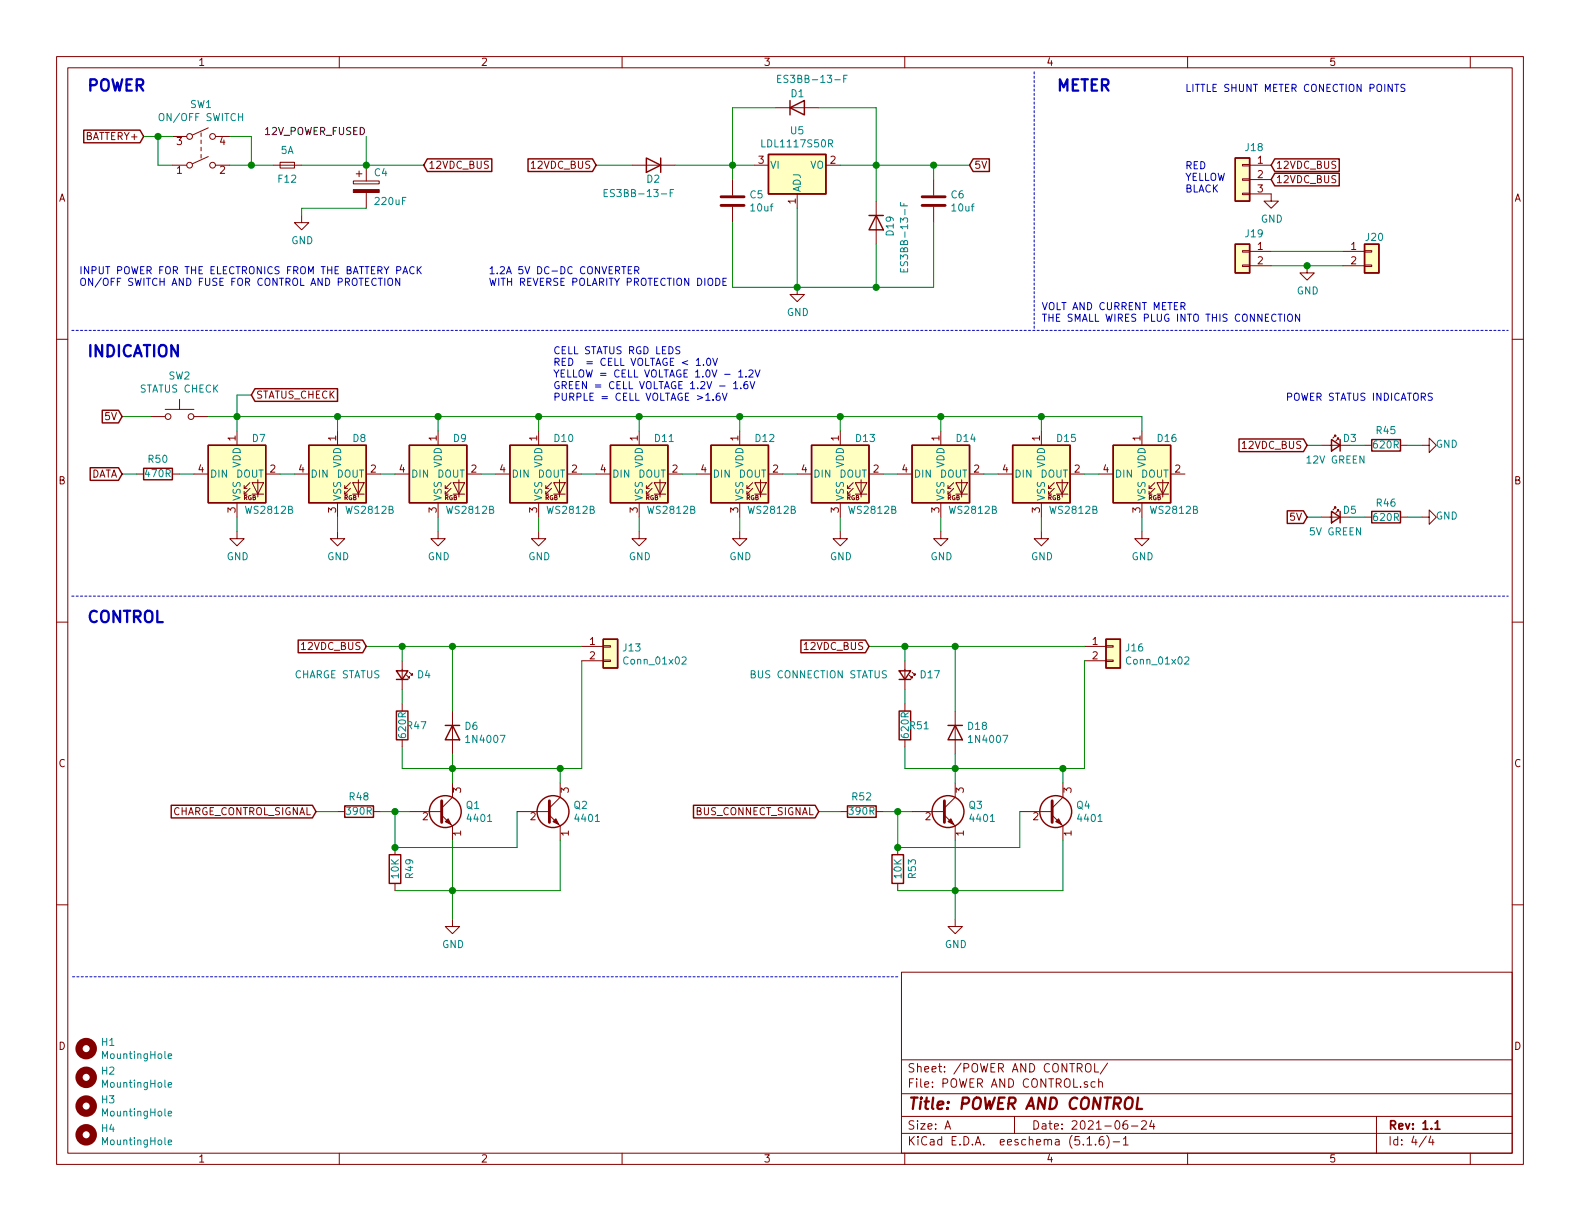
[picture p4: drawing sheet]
<svg xmlns="http://www.w3.org/2000/svg" width="279mm" height="216mm" viewBox="0 0 279 216" stroke-linecap="round" stroke-linejoin="round" font-family="sans-serif">
<g fill="none" stroke="#840000" stroke-width=".18">
<path d="M10 10h259.4v195.9h-259.4zM12 12h255.4v191.9h-255.4zM60 10v2M110 10v2M137.2 19.1h7.6M160 10v2M210 10v2M260 10v2M30.5 29.2h2.5M30.5 24.1h2.5M35.6 23.5v.6M35.6 24.8v.6"/>
<path d="M35.6 26v.7M35.6 27.3v.6M36.8 27.7l-2.8 1.3M36.8 22.6l-2.8 1.3M38.1 29.2h2.5M38.1 24.1h2.5M48.3 29.2h5M49.5 28.7h2.6v1h-2.6zM53.3 38.1v1.3h1.3l-1.3 1.2-1.2-1.2h1.2M62.5 32h4.6v.5h-4.6zM63 30.7h1M63.5 30.2v1"/>
<path d="M64.8 29.2v2.8M64.8 34v2.8M111.8 29.2h7.6M129.5 31.8v2.7M129.5 36.6v2.8M133.3 29.2h2.6M141 34.3v2.5M146 29.2h2.6M154.9 35.6v7.6M165.1 31.8v2.7M165.1 36.6v2.8M219.7 34.2h1.3v.2h-1.3z"/>
<path d="M219.7 29.1h1.3v.2h-1.3zM219.7 31.6h1.3v.3h-1.3zM221 34.3h3.8v1.3h1.3l-1.3 1.2-1.3-1.2h1.3M221 29.2h3.8M221 31.8h3.8M10 60h2M141 50.8v1.3h1.2l-1.2 1.2-1.3-1.2h1.3M219.7 46.9h1.3v.2h-1.3zM219.7 44.3h1.3v.3h-1.3zM221 44.5h3.8M221 47h3.8M231.1 47v1.3h1.3l-1.3 1.2-1.2-1.2h1.2"/>
<path d="M237.5 44.5h3.8M237.5 47h3.8M241.3 46.9h1.3v.2h-1.3zM241.3 44.3h1.3v.3h-1.3zM267.4 60h2M26.7 73.7h2.5M29.2 72.4h5.1M31.7 70.6v1.8M34.3 73.7h2.5M41.9 76.2v2.5M59.7 76.2v2.5M77.5 76.2v2.5"/>
<path d="M95.2 76.2v2.5M113 76.2v2.5M130.8 76.2v2.5M148.6 76.2v2.5M166.4 76.2v2.5M184.1 76.2v2.5M201.9 76.2v2.5M233.7 78.7h5.1M236.2 77.2v-.2h-.2h.2l-.5 .5M236.7 77.7v-.2h-.2h.2l-.5 .5M241.3 78.7h1.3M247.6 78.7h1.3"/>
<path d="M251.5 78.7h1.2v-1.2l1.3 1.2-1.3 1.3v-1.3M24.1 83.8h1.3M30.5 83.8h1.2M34.3 83.8h2.5M41.9 94v1.3h1.3l-1.3 1.2-1.3-1.2h1.3M41.9 88.9v2.5M43.2 86.4h.5M44.2 86.4l-1 1v-.5M44.2 85.3l-1 1.1v-.5M44.6 85.3h2l-1 2.1zM44.6 87.4h2M45.6 84.8v3.1"/>
<path d="M47 83.8h2.5M52.1 83.8h2.5M59.7 94v1.3h1.3l-1.3 1.2-1.3-1.2h1.3M59.7 88.9v2.5M61 86.4h.5M62 86.4l-1 1v-.5M62 85.3l-1 1.1v-.5M62.4 85.3h2l-1 2.1zM62.4 87.4h2M63.4 84.8v3.1M64.8 83.8h2.5M69.8 83.8h2.6"/>
<path d="M77.5 94v1.3h1.2l-1.2 1.2-1.3-1.2h1.3M77.5 88.9v2.5M78.7 86.4h.5M79.8 86.4l-1.1 1v-.5M79.8 85.3l-1.1 1.1v-.5M80.1 85.3h2.1l-1 2.1zM80.1 87.4h2.1M81.2 84.8v3.1M82.5 83.8h2.6M87.6 83.8h2.6M95.2 94v1.3h1.3l-1.3 1.2-1.2-1.2h1.2M95.2 88.9v2.5"/>
<path d="M96.5 86.4h.5M97.5 86.4l-1 1v-.5M97.5 85.3l-1 1.1v-.5M97.9 85.3h2l-1 2.1zM97.9 87.4h2M98.9 84.8v3.1M100.3 83.8h2.6M105.4 83.8h2.5M113 94v1.3h1.3l-1.3 1.2-1.2-1.2h1.2M113 88.9v2.5M114.3 86.4h.5M115.3 86.4l-1 1v-.5"/>
<path d="M115.3 85.3l-1 1.1v-.5M115.7 85.3h2l-1 2.1zM115.7 87.4h2M116.7 84.8v3.1M118.1 83.8h2.5M123.2 83.8h2.5M130.8 94v1.3h1.3l-1.3 1.2-1.3-1.2h1.3M130.8 88.9v2.5M132.1 86.4h.5M133.1 86.4l-1 1v-.5M133.1 85.3l-1 1.1v-.5M133.5 85.3h2l-1 2.1z"/>
<path d="M133.5 87.4h2M134.5 84.8v3.1M135.9 83.8h2.5M141 83.8h2.5M148.6 94v1.3h1.3l-1.3 1.2-1.3-1.2h1.3M148.6 88.9v2.5M149.9 86.4h.5M150.9 86.4l-1 1v-.5M150.9 85.3l-1 1.1v-.5M151.3 85.3h2l-1 2.1zM151.3 87.4h2M152.3 84.8v3.1"/>
<path d="M153.7 83.8h2.5M158.7 83.8h2.6M166.4 94v1.3h1.2l-1.2 1.2-1.3-1.2h1.3M166.4 88.9v2.5M167.6 86.4h.5M168.7 86.4l-1.1 1v-.5M168.7 85.3l-1.1 1.1v-.5M169 85.3h2.1l-1 2.1zM169 87.4h2.1M170.1 84.8v3.1M171.4 83.8h2.6M176.5 83.8h2.6"/>
<path d="M184.1 94v1.3h1.3l-1.3 1.2-1.2-1.2h1.2M184.1 88.9v2.5M185.4 86.4h.5M186.4 86.4l-1 1v-.5M186.4 85.3l-1 1.1v-.5M186.8 85.3h2l-1 2.1zM186.8 87.4h2M187.8 84.8v3.1M189.2 83.8h2.6M194.3 83.8h2.5M201.9 94v1.3h1.3l-1.3 1.2-1.2-1.2h1.2M201.9 88.9v2.5"/>
<path d="M203.2 86.4h.5M204.2 86.4l-1 1v-.5M204.2 85.3l-1 1.1v-.5M204.6 85.3h2l-1 2.1zM204.6 87.4h2M205.6 84.8v3.1M207 83.8h2.5M233.7 91.4h5.1M236.2 89.9v-.2h-.2h.2l-.5 .5M236.7 90.4v-.2h-.2h.2l-.5 .5M241.3 91.4h1.3M247.6 91.4h1.3"/>
<path d="M251.5 91.4h1.2v-1.2l1.3 1.2-1.3 1.3v-1.3M10 110h2M71.1 116.8v5.1M71.9 119.4l.5 .5v-.3v.3h-.3M72.4 118.9l.5 .5v-.3v.3h-.3M102.9 114.3h3.8M102.9 116.8h3.8M106.7 116.7h1.2v.3h-1.2zM106.7 114.2h1.2v.2h-1.2zM160 116.8v5.1M160.8 119.4l.5 .5v-.3v.3h-.3M161.3 118.9l.5 .5v-.3v.3h-.3"/>
<path d="M191.8 114.3h3.8M191.8 116.8h3.8M195.6 116.7h1.2v.3h-1.2zM195.6 114.2h1.2v.2h-1.2zM267.4 110h2M71.1 124.5v1.2M71.1 130.8v1.3M80 125.7v7.7M80 138.4v2.6l-1.9 1.9M99.1 138.4v2.6l-1.9 1.9M160 124.5v1.2M160 130.8v1.3"/>
<path d="M168.9 138.4v2.6l-1.9 1.9M168.9 125.7v7.7M188 138.4v2.6l-1.9 1.9M10 160h2M59.7 143.5h1.3M66 143.5h1.3M69.8 149.9v1.2M69.8 156.2v1.3M72.4 143.5h5.7M78.1 144.1l1.9 2v2.5M91.4 143.5h5.8M97.2 144.1l1.9 2v2.5"/>
<path d="M148.6 143.5h1.3M154.9 143.5h1.3M158.7 149.9v1.2M158.7 156.2v1.3M161.3 143.5h5.7M167 144.1l1.9 2v2.5M180.3 143.5h5.8M186.1 144.1l1.9 2v2.5M267.4 160h2M80 162.6v1.2h1.3l-1.3 1.3-1.3-1.3h1.3M159.4 171.9h108v32h-108zM168.9 162.6v1.2h1.3l-1.3 1.3-1.3-1.3h1.3"/>
<path d="M159.4 197.4h108M159.4 193.4h108M159.4 187.4h108M167.1 199.7l.5-1.5 .5 1.5M167.2 199.2h.8M179.4 197.4v3M192 188.3a.5 .5 0 0 1 .6-.2 .5 .5 0 0 1 .3 .5v.5a.5 .5 0 0 1-.5 .5 .5 .5 0 0 1-.5-.5zM193.6 188.1v1.5h.7M193.6 191.3h-.4l-.3 .2 .2 .7h.5M194.3 191.4l.1-.1a.37 .37 0 0 1 .5 .2v.8M194.3 190.8v1.5M195.9 188l-1.3 1.9"/>
<path d="M199.3 198.2a.62 .62 0 0 0-.7 .6l.1 .7 .2 .2 .5-.2v-.5l-.1-.2h-.4l-.3 .2M200.1 199.1h1.1M201.9 198.3l.2-.1h.3l.3 .1v.3v.2l-.9 .9h.9M203.7 198.1l-.4 1.1h.9M204 198.7v1M243.4 197.4v6.5M60 203.9v2M110 203.9v2M159.4 200.4h108M160 203.9v2M192.2 201.4l.5-.4v1.5M192.2 202.5h.9"/>
<path d="M193.7 202.3v.2M195.1 201a.59 .59 0 0 0-.7 .6v.7l.2 .2 .5-.2 .1-.5-.1-.2-.5-.1-.2 .3M195.7 200.8a1.71 1.71 0 0 1 0 2.2M196.8 201.9h1.2M198.7 201.4l.4-.4v1.5M198.7 202.5h.8M210 203.9v2M252.2 200.9l-1.2 1.9M253 200.9l-.3 1.1h.9M253.4 201.5v1M260 203.9v2"/>
<circle cx="33.5" cy="24.1" r=".51"/>
<circle cx="33.5" cy="29.2" r=".51"/>
<circle cx="37.6" cy="24.1" r=".51"/>
<circle cx="37.6" cy="29.2" r=".51"/>
<circle cx="29.7" cy="73.7" r=".51"/>
<circle cx="33.8" cy="73.7" r=".51"/>
</g>
<path d="M253.8 198.6l.4-.4v1.5M253.8 199.7h.8" fill="none" stroke="#840000" stroke-width=".3"/>
<path d="M201.2 194.1l-.2 2h1" fill="none" stroke="#840000" stroke-width=".41"/>
<g fill="#ffffc2" stroke="#ffffc2" stroke-width=".18">
<path d="M179.1 78.7h10.1v10.2h-10.1z"/>
<path d="M161.3 78.7h10.1v10.2h-10.1z"/>
<path d="M143.5 78.7h10.2v10.2h-10.2z"/>
<path d="M125.7 78.7h10.2v10.2h-10.2z"/>
<path d="M107.9 78.7h10.2v10.2h-10.2z"/>
<path d="M90.2 78.7h10.1v10.2h-10.1z"/>
<path d="M72.4 78.7h10.1v10.2h-10.1z"/>
<path d="M54.6 78.7h10.2v10.2h-10.2z"/>
<path d="M36.8 78.7h10.2v10.2h-10.2z"/>
<path d="M218.4 27.9h2.6v7.7h-2.6z"/>
<path d="M135.9 27.3h10.1v7h-10.1z"/>
<path d="M195.6 113h2.5v5.1h-2.5z"/>
<path d="M196.8 78.7h10.2v10.2h-10.2z"/>
<path d="M106.7 113h2.5v5.1h-2.5z"/>
<path d="M241.3 43.2h2.5v5.1h-2.5z"/>
<path d="M218.4 43.2h2.6v5.1h-2.6z"/>
</g>
<g fill="none" stroke="#840000" stroke-width=".25">
<path d="M139.7 19.1l2.5-1.3v2.5zM139.7 17.8v2.5M14.8 23h10l.6 1.1-.6 1.1h-10zM75.6 28.1h11.4v2.2h-11.4l-.7-1.1zM93.4 28.1h11.4l.6 1.1-.6 1.1h-11.4zM114.3 27.9l2.5 1.3-2.5 1.3zM116.8 27.9v2.6M135.9 27.3h10.1v7h-10.1zM153.7 38.1h2.5M154.9 38.1l1.3 2.5h-2.5zM172.1 28.1h2.9v2.2h-2.9l-.7-1.1zM218.4 27.9h2.6v7.7h-2.6z"/>
<path d="M225.4 28.1h11.4v2.2h-11.4l-.6-1.1zM225.4 30.6h11.4v2.3h-11.4l-.6-1.1zM218.4 43.2h2.6v5.1h-2.6zM241.3 43.2h2.5v5.1h-2.5zM18.1 72.5h2.9l.6 1.2-.6 1.1h-2.9zM36.8 78.7h10.2v10.2h-10.2zM45.1 68.7h14.6v2.3h-14.6l-.7-1.1zM54.6 78.7h10.2v10.2h-10.2zM72.4 78.7h10.1v10.2h-10.1zM90.2 78.7h10.1v10.2h-10.1zM107.9 78.7h10.2v10.2h-10.2zM125.7 78.7h10.2v10.2h-10.2z"/>
<path d="M143.5 78.7h10.2v10.2h-10.2zM161.3 78.7h10.1v10.2h-10.1zM179.1 78.7h10.1v10.2h-10.1zM196.8 78.7h10.2v10.2h-10.2zM219.1 77.6h11.4l.6 1.1-.6 1.2h-11.4zM235.5 77.7l1.5 1-1.5 1.1zM237 77.7v2.1M242.6 77.7h5v2.1h-5zM16 82.7h5l.6 1.1-.6 1.1h-5zM25.4 82.8h5.1v2h-5.1zM227.6 90.3h2.9l.6 1.1-.6 1.2h-2.9zM235.5 90.4l1.5 1-1.5 1.1z"/>
<path d="M237 90.4v2.1M242.6 90.4h5v2.1h-5zM52.7 113.2h11.4l.7 1.1-.7 1.1h-11.4zM70.1 118.6h2l-1 1.5zM106.7 113h2.5v5.1h-2.5zM141.6 113.2h11.4l.7 1.1-.7 1.1h-11.4zM159 118.6h2l-1 1.5zM195.6 113h2.5v5.1h-2.5zM70.1 125.7h2v5.1h-2zM70.1 120.1h2M78.7 128.3h2.6M80 128.3l1.3 2.5h-2.6z"/>
<path d="M159 125.7h2v5.1h-2zM159 120.1h2M167.6 128.3h2.6M168.9 128.3l1.3 2.5h-2.6zM30.3 142.4h24.9l.7 1.1-.7 1.1h-24.9zM61 142.5h5v2h-5zM68.8 151.1h2.1v5.1h-2.1zM122.6 142.4h21.5l.7 1.1-.7 1.1h-21.5zM149.9 142.5h5v2h-5zM157.7 151.1h2.1v5.1h-2.1z"/>
<circle cx="78.7" cy="143.5" r="2.82"/>
<circle cx="97.8" cy="143.5" r="2.82"/>
<circle cx="167.6" cy="143.5" r="2.82"/>
<circle cx="186.7" cy="143.5" r="2.82"/>
</g>
<path d="M127.5 36.3h4.1M127.5 34.8h4.1M163.1 36.3h4M163.1 34.8h4M78.1 141.6v3.8M97.2 141.6v3.8M167 141.6v3.8M186.1 141.6v3.8" fill="none" stroke="#840000" stroke-width=".51"/>
<g fill="#840000" stroke="#840000" stroke-width=".18">
<path d="M186.7 145.3l.5-.5 .5 1z"/>
<path d="M62.5 33.5h4.6v.5h-4.6z"/>
<path d="M97.8 145.3l.5-.5 .5 1z"/>
<path d="M167.6 145.3l.5-.5 .6 1z"/>
<path d="M78.7 145.3l.5-.5 .6 1z"/>
</g>
<g fill="none" stroke="#008484" stroke-width=".18">
<path d="M137.5 13.9h.4M138.1 13.3h-.6v1.3h.6M149.2 13.9h.4M149.8 13.3h-.6v1.3M106.8 34.1h.5M107.4 33.5h-.6v1.3h.6M118.5 34.1h.4M119.1 33.5h-.6v1.3M146.5 25.4l.7-.1v-.5l-.2-.1h-.5v1.3M146.8 25.4l.4 .6M159.2 35.8v.6h1.3M159.8 36v.4"/>
<path d="M159.2 47.5v.6h1.3v-.6M159.8 47.7v.4M120.6 116.3l.5-.1 .2 .3v.2l-.8 .7h.8M209.5 116.3l.5-.1 .2 .3v.2l-.8 .7h.8M29.7 196.9l.7-.1-.1-.3h-.4l-.2 .2 .1 .6h.5M29.7 186.7l.7-.1-.1-.2-.4-.1-.2 .2 .1 .6h.5M29.7 191.8l.7-.1-.1-.2-.4-.1-.2 .2 .1 .6h.5M29.7 202l.7-.1-.1-.3h-.4l-.2 .2 .1 .6h.5"/>
</g>
<g fill="none" stroke="#840000" stroke-width="1.3">
<circle cx="15.2" cy="195.6" r="1.27"/>
<circle cx="15.2" cy="190.5" r="1.27"/>
<circle cx="15.2" cy="185.4" r="1.27"/>
<circle cx="15.2" cy="200.7" r="1.27"/>
</g>
<path d="M182.9 12.7v45.7M12.7 58.4h254M12.7 105.4h254M158.7 172.7h-146" fill="none" stroke="#0000c2" stroke-width=".18" stroke-dasharray=".4 .4"/>
<g fill="none" stroke="#008400" stroke-width=".18">
<path d="M137.2 19.1h-7.7v12.7M144.8 19.1h10.1v16.5M25.4 24.1h5.1M27.9 24.1v5.1h2.6M40.6 24.1h3.8v5.1M40.6 29.2h7.7M53.3 29.2h21.6M64.8 24.1v5.1M64.8 36.8h-11.5v1.3M105.4 29.2h6.4M119.4 29.2h13.9M129.5 39.4v11.4h35.6v-11.4"/>
<path d="M141 36.8v14M148.6 29.2h22.8M165.1 29.2v2.6M154.9 43.2v7.6M224.8 44.5h12.7M224.8 47h12.7M21.6 73.7h5.1M36.8 73.7h165.1v2.5M44.4 69.9h-2.5v6.3M59.7 73.7v2.5M77.5 73.7v2.5M95.2 73.7v2.5"/>
<path d="M113 73.7v2.5M130.8 73.7v2.5M148.6 73.7v2.5M166.4 73.7v2.5M184.1 73.7v2.5M231.1 78.7h2.6M238.8 78.7h2.5M248.9 78.7h2.6M21.6 83.8h2.5M31.7 83.8h2.6M41.9 91.4v2.6M49.5 83.8h2.6"/>
<path d="M59.7 91.4v2.6M67.3 83.8h2.5M77.5 91.4v2.6M85.1 83.8h2.5M95.2 91.4v2.6M102.9 83.8h2.5M113 91.4v2.6M120.6 83.8h2.6M130.8 91.4v2.6M138.4 83.8h2.6M148.6 91.4v2.6M156.2 83.8h2.5"/>
<path d="M166.4 91.4v2.6M174 83.8h2.5M184.1 91.4v2.6M191.8 83.8h2.5M201.9 91.4v2.6M231.1 91.4h2.6M238.8 91.4h2.5M248.9 91.4h2.6M64.8 114.3h38.1M71.1 114.3v2.5M80 114.3v11.4M102.9 116.8v19.1h-31.8v-3.8"/>
<path d="M153.7 114.3h38.1M160 114.3v2.5M168.9 114.3v11.4M191.8 116.8v19.1h-31.8v-3.8M71.1 121.9v2.6M80 133.4v5M99.1 135.9v2.5M160 121.9v2.6M168.9 133.4v5M188 135.9v2.5M55.9 143.5h3.8M67.3 143.5h5.1"/>
<path d="M69.8 143.5v6.4h21.6v-6.4M80 148.6v14M99.1 148.6v8.9h-29.3M144.8 143.5h3.8M156.2 143.5h5.1M158.7 143.5v6.4h21.6v-6.4M168.9 148.6v14M188 148.6v8.9h-29.3"/>
</g>
<g fill="none" stroke="#0000c2" stroke-width=".18">
<path d="M246.6 14.9h.7M248.4 15l-.4-.1-.2 .1v.5l.6 .2v.3l-.2 .2-.5-.1M68 49.2v1.3M68.6 49.4a.45 .45 0 0 1 .8 0 .92 .92 0 0 1-.3 1.1l-.3-.1a1.07 1.07 0 0 1-.2-1zM70.7 49.2v1.3l-.7-1.3v1.3M71.2 48.4l.5-1.3 .4 1.3M73.2 47.3a.6 .6 0 0 0-.8 .4 .6 .6 0 0 0 .6 .7l.2-.1M73.8 47.1v1.3M74 47.7l.5 .7M74.5 47.1l-.7 .8M111.1 47.8h.4M111.7 47.1h-.6v1.3h.6"/>
<path d="M112.2 47.8h.7l.1-.2-.1-.3-.2-.2h-.5v1.3M112.5 47.8l.5 .6M127.8 49.8h.5M128.4 49.2h-.6v1.3h.6M208.8 54.2l.7-.1v-.5l-.2-.1h-.5v1.3M209.1 54.2l.4 .6M227.8 55.7l.2-.2a.45 .45 0 0 1 .5 .5v.4l-.1 .4h-.5a.92 .92 0 0 1-.1-1.1zM229.8 55.5v1.3l-.7-1.3v1.3M120.2 61.4l-.5-.1-.1 .1v.4l.5 .2 .1 .3-.2 .3-.5-.1M123.1 64.6h.8M124.4 64.5v.1M125.1 63.4l.1-.1a.67 .67 0 0 1 .5 .7 .67 .67 0 0 1-.5 .6 .83 .83 0 0 1-.1-1.2z"/>
<path d="M126 63.3l.5 1.3 .4-1.3M126.1 70.7v.1M127.3 69.5l-.4 .1a.87 .87 0 0 0 0 1.2l.4-.1v-.6l-.4-.1-.3 .3M127.7 69.5l.4 1.3 .5-1.3M129.7 67.8l.4-.3v1.2M129.7 68.7h.8M130.6 65.8l.4-.4v1.3M130.6 66.7h.8M131 68.6v.1M131.9 66.5v.2M132.2 67.5h-.4a.87 .87 0 0 0 0 1.2l.4-.1v-.5l-.4-.2-.3 .3M132.4 65.5l.5-.1 .2 .1 .1 .3-.1 .2-.7 .7h.8"/>
<path d="M132.6 67.5l.4 1.2 .5-1.2M133.5 65.4l.5 1.3 .4-1.3"/>
</g>
<g fill="#008400" stroke="#008400" stroke-width=".25">
<circle cx="71.1" cy="114.3" r=".51"/>
<circle cx="69.9" cy="149.9" r=".51"/>
<circle cx="59.7" cy="73.7" r=".51"/>
<circle cx="41.9" cy="73.7" r=".51"/>
<circle cx="99.1" cy="135.9" r=".51"/>
<circle cx="154.9" cy="50.8" r=".51"/>
<circle cx="80" cy="114.3" r=".51"/>
<circle cx="77.5" cy="73.7" r=".51"/>
<circle cx="44.5" cy="29.2" r=".51"/>
<circle cx="141" cy="50.8" r=".51"/>
<circle cx="95.3" cy="73.7" r=".51"/>
<circle cx="184.2" cy="73.7" r=".51"/>
<circle cx="113" cy="73.7" r=".51"/>
<circle cx="80" cy="157.5" r=".51"/>
<circle cx="168.9" cy="114.3" r=".51"/>
<circle cx="160" cy="114.3" r=".51"/>
<circle cx="158.8" cy="149.9" r=".51"/>
<circle cx="188" cy="135.9" r=".51"/>
<circle cx="158.8" cy="143.5" r=".51"/>
<circle cx="168.9" cy="157.5" r=".51"/>
<circle cx="69.9" cy="143.5" r=".51"/>
<circle cx="168.9" cy="135.9" r=".51"/>
<circle cx="165.1" cy="29.2" r=".51"/>
<circle cx="27.9" cy="24.1" r=".51"/>
<circle cx="154.9" cy="29.2" r=".51"/>
<circle cx="80" cy="135.9" r=".51"/>
<circle cx="231.1" cy="47" r=".51"/>
<circle cx="64.8" cy="29.2" r=".51"/>
<circle cx="129.5" cy="29.2" r=".51"/>
<circle cx="166.4" cy="73.7" r=".51"/>
<circle cx="148.6" cy="73.7" r=".51"/>
<circle cx="130.8" cy="73.7" r=".51"/>
</g>
<g font-size="2.8" fill="#0000c2">
<text x="15.2" y="16.1">POWER</text>
<text x="186.7" y="16.1">METER</text>
<text x="15.2" y="63.1">INDICATION</text>
<text x="15.2" y="110.1">CONTROL</text>
</g>
<text font-size="2.8" fill="#840000" x="160.4" y="196.2">Title: POWER AND CONTROL</text>
<g font-size="2.1" fill="#840000">
<text x="160.4" y="189.6">Sheet: /POWER AND CONTROL/</text>
<text x="160.4" y="192.3">File: POWER AND CONTROL.sch</text>
<text x="160.4" y="202.5">KiCad E.D.A. eeschema (5.1.6)-1</text>
<text x="160.4" y="199.7">Size: A</text>
<text x="182.4" y="199.7">Date: 2021-06-24</text>
<text x="245.4" y="199.7">Rev: 1.1</text>
<text x="245.4" y="202.5">Id: 4/4</text>
</g>
<g font-size="1.8" fill="#840000">
<text x="35" y="11.6">1</text>
<text x="85" y="11.6">2</text>
<text x="135" y="11.6">3</text>
<text x="185" y="11.6">4</text>
<text x="235" y="11.6">5</text>
<text x="15.2" y="24.8">BATTERY+</text>
<text x="31.3" y="25.7">3</text>
<text x="38.9" y="25.7">4</text>
<text x="75.7" y="29.8">12VDC_BUS</text>
<text x="94.2" y="29.8">12VDC_BUS</text>
<text x="134.1" y="29">3</text>
<text x="146.8" y="29">2</text>
<text x="172.2" y="29.8">5V</text>
<text x="222.4" y="29">1</text>
<text x="225.6" y="29.8">12VDC_BUS</text>
<text x="10.4" y="35.6">A</text>
<text x="31.3" y="30.7">1</text>
<text x="38.9" y="30.7">2</text>
<text x="222.4" y="31.5">2</text>
<text x="222.4" y="34">3</text>
<text x="225.6" y="32.4">12VDC_BUS</text>
<text x="267.8" y="35.6">A</text>
<text x="140.7" y="36" transform="rotate(-90 140.7 36)">1</text>
<text x="222.4" y="44.2">1</text>
<text x="222.4" y="46.7">2</text>
<text x="238.9" y="44.2">1</text>
<text x="238.9" y="46.7">2</text>
<text x="45.2" y="70.5">STATUS_CHECK</text>
<text x="18.6" y="74.3">5V</text>
<text x="41.7" y="78" transform="rotate(-90 41.7 78)">1</text>
<text x="59.4" y="78" transform="rotate(-90 59.4 78)">1</text>
<text x="77.2" y="78" transform="rotate(-90 77.2 78)">1</text>
<text x="95" y="78" transform="rotate(-90 95 78)">1</text>
<text x="112.8" y="78" transform="rotate(-90 112.8 78)">1</text>
<text x="130.6" y="78" transform="rotate(-90 130.6 78)">1</text>
<text x="148.3" y="78" transform="rotate(-90 148.3 78)">1</text>
<text x="166.1" y="78" transform="rotate(-90 166.1 78)">1</text>
<text x="183.9" y="78" transform="rotate(-90 183.9 78)">1</text>
<text x="201.7" y="78" transform="rotate(-90 201.7 78)">1</text>
<text x="35.1" y="83.6">4</text>
<text x="47.8" y="83.6">2</text>
<text x="52.9" y="83.6">4</text>
<text x="65.6" y="83.6">2</text>
<text x="70.6" y="83.6">4</text>
<text x="83.3" y="83.6">2</text>
<text x="88.4" y="83.6">4</text>
<text x="101.1" y="83.6">2</text>
<text x="106.2" y="83.6">4</text>
<text x="118.9" y="83.6">2</text>
<text x="124" y="83.6">4</text>
<text x="136.7" y="83.6">2</text>
<text x="141.8" y="83.6">4</text>
<text x="154.5" y="83.6">2</text>
<text x="159.5" y="83.6">4</text>
<text x="172.2" y="83.6">2</text>
<text x="177.3" y="83.6">4</text>
<text x="190" y="83.6">2</text>
<text x="195.1" y="83.6">4</text>
<text x="207.8" y="83.6">2</text>
<text x="219.9" y="79.4">12VDC_BUS</text>
<text x="10.4" y="85.6">B</text>
<text x="15.9" y="84.5">DATA</text>
<text x="267.8" y="85.6">B</text>
<text x="41.7" y="90.7" transform="rotate(-90 41.7 90.7)">3</text>
<text x="59.4" y="90.7" transform="rotate(-90 59.4 90.7)">3</text>
<text x="77.2" y="90.7" transform="rotate(-90 77.2 90.7)">3</text>
<text x="95" y="90.7" transform="rotate(-90 95 90.7)">3</text>
<text x="112.8" y="90.7" transform="rotate(-90 112.8 90.7)">3</text>
<text x="130.6" y="90.7" transform="rotate(-90 130.6 90.7)">3</text>
<text x="148.3" y="90.7" transform="rotate(-90 148.3 90.7)">3</text>
<text x="166.1" y="90.7" transform="rotate(-90 166.1 90.7)">3</text>
<text x="183.9" y="90.7" transform="rotate(-90 183.9 90.7)">3</text>
<text x="201.7" y="90.7" transform="rotate(-90 201.7 90.7)">3</text>
<text x="228.2" y="92.1">5V</text>
<text x="53.6" y="114.9">12VDC_BUS</text>
<text x="104.3" y="114">1</text>
<text x="104.3" y="116.6">2</text>
<text x="142.5" y="114.9">12VDC_BUS</text>
<text x="193.2" y="114">1</text>
<text x="193.2" y="116.6">2</text>
<text x="10.4" y="135.6">C</text>
<text x="267.8" y="135.6">C</text>
<text x="81.5" y="140.2" transform="rotate(-90 81.5 140.2)">3</text>
<text x="100.6" y="140.2" transform="rotate(-90 100.6 140.2)">3</text>
<text x="170.4" y="140.2" transform="rotate(-90 170.4 140.2)">3</text>
<text x="189.5" y="140.2" transform="rotate(-90 189.5 140.2)">3</text>
<text x="30" y="144.1">CHARGE_CONTROL_SIGNAL</text>
<text x="74.8" y="145">2</text>
<text x="81.5" y="147.8" transform="rotate(-90 81.5 147.8)">1</text>
<text x="93.8" y="145">2</text>
<text x="100.6" y="147.8" transform="rotate(-90 100.6 147.8)">1</text>
<text x="122.9" y="144.1">BUS_CONNECT_SIGNAL</text>
<text x="163.7" y="145">2</text>
<text x="170.4" y="147.8" transform="rotate(-90 170.4 147.8)">1</text>
<text x="182.7" y="145">2</text>
<text x="189.5" y="147.8" transform="rotate(-90 189.5 147.8)">1</text>
<text x="10.4" y="185.6">D</text>
<text x="267.8" y="185.6">D</text>
<text x="35" y="205.5">1</text>
<text x="85" y="205.5">2</text>
<text x="135" y="205.5">3</text>
<text x="185" y="205.5">4</text>
<text x="235" y="205.5">5</text>
</g>
<g font-size="1.8" fill="#008484">
<text x="138.6" y="14.7">ES3BB-13-F</text>
<text x="139.9" y="17.2">D1</text>
<text x="28.5" y="21.4">ON/OFF SWITCH</text>
<text x="33.7" y="19.1">SW1</text>
<text x="139.9" y="23.7">U5</text>
<text x="49.7" y="27.2">5A</text>
<text x="135.1" y="26.1">LDL1117S50R</text>
<text x="136.1" y="29.8">VI</text>
<text x="143.2" y="29.8">VO</text>
<text x="220.3" y="26.7">J18</text>
<text x="49.3" y="32.3">F12</text>
<text x="66.2" y="31.2">C4</text>
<text x="107.9" y="34.8">ES3BB-13-F</text>
<text x="114.4" y="32.3">D2</text>
<text x="132.7" y="35.1">C5</text>
<text x="141.6" y="34" transform="rotate(-90 141.6 34)">ADJ</text>
<text x="168.2" y="35.1">C6</text>
<text x="66.5" y="36.2">220uF</text>
<text x="132.9" y="37.4">10uf</text>
<text x="158" y="41.6" transform="rotate(-90 158 41.6)">D19</text>
<text x="168.4" y="37.4">10uf</text>
<text x="220.3" y="42">J19</text>
<text x="223" y="39.4">GND</text>
<text x="51.5" y="43.2">GND</text>
<text x="160.6" y="47.1" transform="rotate(-90 160.6 47.1)">ES3BB-13-F</text>
<text x="241.6" y="42.6">J20</text>
<text x="229.3" y="52.1">GND</text>
<text x="139.1" y="55.9">GND</text>
<text x="24.8" y="69.4">STATUS CHECK</text>
<text x="29.8" y="67.1">SW2</text>
<text x="243.5" y="76.8">R45</text>
<text x="26.3" y="81.8">R50</text>
<text x="42.5" y="82.7" transform="rotate(-90 42.5 82.7)">VDD</text>
<text x="44.7" y="78.2">D7</text>
<text x="60.3" y="82.7" transform="rotate(-90 60.3 82.7)">VDD</text>
<text x="62.4" y="78.2">D8</text>
<text x="78.1" y="82.7" transform="rotate(-90 78.1 82.7)">VDD</text>
<text x="80.2" y="78.2">D9</text>
<text x="95.9" y="82.7" transform="rotate(-90 95.9 82.7)">VDD</text>
<text x="98.1" y="78.2">D10</text>
<text x="113.7" y="82.7" transform="rotate(-90 113.7 82.7)">VDD</text>
<text x="115.8" y="78.2">D11</text>
<text x="131.4" y="82.7" transform="rotate(-90 131.4 82.7)">VDD</text>
<text x="133.6" y="78.2">D12</text>
<text x="149.2" y="82.7" transform="rotate(-90 149.2 82.7)">VDD</text>
<text x="151.4" y="78.2">D13</text>
<text x="167" y="82.7" transform="rotate(-90 167 82.7)">VDD</text>
<text x="169.2" y="78.2">D14</text>
<text x="184.8" y="82.7" transform="rotate(-90 184.8 82.7)">VDD</text>
<text x="187" y="78.2">D15</text>
<text x="202.6" y="82.7" transform="rotate(-90 202.6 82.7)">VDD</text>
<text x="204.7" y="78.2">D16</text>
<text x="231.2" y="82">12V GREEN</text>
<text x="237.6" y="78.2">D3</text>
<text x="243" y="79.3">620R</text>
<text x="253.9" y="79.2">GND</text>
<text x="25.8" y="84.4">470R</text>
<text x="37.1" y="84.5">DIN</text>
<text x="41.7" y="84.5">DOUT</text>
<text x="42.5" y="88.6" transform="rotate(-90 42.5 88.6)">VSS</text>
<text x="54.9" y="84.5">DIN</text>
<text x="59.5" y="84.5">DOUT</text>
<text x="60.3" y="88.6" transform="rotate(-90 60.3 88.6)">VSS</text>
<text x="72.6" y="84.5">DIN</text>
<text x="77.3" y="84.5">DOUT</text>
<text x="78.1" y="88.6" transform="rotate(-90 78.1 88.6)">VSS</text>
<text x="90.4" y="84.5">DIN</text>
<text x="95.1" y="84.5">DOUT</text>
<text x="95.9" y="88.6" transform="rotate(-90 95.9 88.6)">VSS</text>
<text x="108.2" y="84.5">DIN</text>
<text x="112.9" y="84.5">DOUT</text>
<text x="113.7" y="88.6" transform="rotate(-90 113.7 88.6)">VSS</text>
<text x="126" y="84.5">DIN</text>
<text x="130.6" y="84.5">DOUT</text>
<text x="131.4" y="88.6" transform="rotate(-90 131.4 88.6)">VSS</text>
<text x="143.8" y="84.5">DIN</text>
<text x="148.4" y="84.5">DOUT</text>
<text x="149.2" y="88.6" transform="rotate(-90 149.2 88.6)">VSS</text>
<text x="161.5" y="84.5">DIN</text>
<text x="166.2" y="84.5">DOUT</text>
<text x="167" y="88.6" transform="rotate(-90 167 88.6)">VSS</text>
<text x="179.3" y="84.5">DIN</text>
<text x="184" y="84.5">DOUT</text>
<text x="184.8" y="88.6" transform="rotate(-90 184.8 88.6)">VSS</text>
<text x="197.1" y="84.5">DIN</text>
<text x="201.8" y="84.5">DOUT</text>
<text x="202.6" y="88.6" transform="rotate(-90 202.6 88.6)">VSS</text>
<text x="243.5" y="89.6">R46</text>
<text x="43.6" y="90.9">WS2812B</text>
<text x="61.4" y="90.9">WS2812B</text>
<text x="79.2" y="90.9">WS2812B</text>
<text x="97" y="90.9">WS2812B</text>
<text x="114.7" y="90.9">WS2812B</text>
<text x="132.5" y="90.9">WS2812B</text>
<text x="150.3" y="90.9">WS2812B</text>
<text x="168.1" y="90.9">WS2812B</text>
<text x="185.9" y="90.9">WS2812B</text>
<text x="203.6" y="90.9">WS2812B</text>
<text x="231.7" y="94.7">5V GREEN</text>
<text x="237.6" y="90.9">D5</text>
<text x="243" y="92.1">620R</text>
<text x="253.9" y="91.9">GND</text>
<text x="40.1" y="99.1">GND</text>
<text x="57.9" y="99.1">GND</text>
<text x="75.6" y="99.1">GND</text>
<text x="93.4" y="99.1">GND</text>
<text x="111.2" y="99.1">GND</text>
<text x="129" y="99.1">GND</text>
<text x="146.8" y="99.1">GND</text>
<text x="164.5" y="99.1">GND</text>
<text x="182.3" y="99.1">GND</text>
<text x="200.1" y="99.1">GND</text>
<text x="52.1" y="119.9">CHARGE STATUS</text>
<text x="73.9" y="119.9">D4</text>
<text x="110.3" y="115.2">J13</text>
<text x="110.6" y="117.5">Conn_01x02</text>
<text x="132.9" y="119.9">BUS CONNECTION STATUS</text>
<text x="162.8" y="119.9">D17</text>
<text x="199.2" y="115.2">J16</text>
<text x="199.5" y="117.5">Conn_01x02</text>
<text x="71.8" y="130.4" transform="rotate(-90 71.8 130.4)">620R</text>
<text x="72" y="129">R47</text>
<text x="82.2" y="129.1">D6</text>
<text x="82.7" y="131.4">1N4007</text>
<text x="160.7" y="130.4" transform="rotate(-90 160.7 130.4)">620R</text>
<text x="160.9" y="129">R51</text>
<text x="171.2" y="129.1">D18</text>
<text x="171.6" y="131.4">1N4007</text>
<text x="61.8" y="141.5">R48</text>
<text x="82.5" y="143">Q1</text>
<text x="101.5" y="143">Q2</text>
<text x="150.7" y="141.5">R52</text>
<text x="171.4" y="143">Q3</text>
<text x="190.4" y="143">Q4</text>
<text x="61.4" y="144.1">390R</text>
<text x="82.8" y="145.3">4401</text>
<text x="101.9" y="145.3">4401</text>
<text x="150.3" y="144.1">390R</text>
<text x="171.7" y="145.3">4401</text>
<text x="190.8" y="145.3">4401</text>
<text x="70.5" y="155.3" transform="rotate(-90 70.5 155.3)">10K</text>
<text x="73.1" y="155.3" transform="rotate(-90 73.1 155.3)">R49</text>
<text x="159.4" y="155.3" transform="rotate(-90 159.4 155.3)">10K</text>
<text x="162" y="155.3" transform="rotate(-90 162 155.3)">R53</text>
<text x="78.2" y="167.6">GND</text>
<text x="167.1" y="167.6">GND</text>
<text x="18" y="184.9">H1</text>
<text x="18" y="190">H2</text>
<text x="18.3" y="187.2">MountingHole</text>
<text x="18" y="195.1">H3</text>
<text x="18.3" y="197.4">MountingHole</text>
<text x="18.3" y="192.3">MountingHole</text>
<text x="18" y="200.2">H4</text>
<text x="18.3" y="202.5">MountingHole</text>
</g>
<g font-size="1.8" fill="#0000c2">
<text x="209.5" y="16.3">LITTLE SHUNT METER CONECTION POINTS</text>
<text x="209.5" y="29.9">RED</text>
<text x="209.5" y="32">YELLOW</text>
<text x="209.5" y="34">BLACK</text>
<text x="14" y="48.5">INPUT POWER FOR THE ELECTRONICS FROM THE BATTERY PACK</text>
<text x="14" y="50.5">ON/OFF SWITCH AND FUSE FOR CONTROL AND PROTECTION</text>
<text x="86.4" y="48.5">1.2A 5V DC-DC CONVERTER</text>
<text x="86.4" y="50.5">WITH REVERSE POLARITY PROTECTION DIODE</text>
<text x="184.1" y="54.8">VOLT AND CURRENT METER</text>
<text x="184.1" y="56.9">THE SMALL WIRES PLUG INTO THIS CONNECTION</text>
<text x="97.8" y="62.6">CELL STATUS RGD LEDS</text>
<text x="97.8" y="64.7">RED = CELL VOLTAGE &lt; 1.0V</text>
<text x="97.8" y="66.8">YELLOW = CELL VOLTAGE 1.0V - 1.2V</text>
<text x="97.8" y="68.8">GREEN = CELL VOLTAGE 1.2V - 1.6V</text>
<text x="97.8" y="70.9">PURPLE = CELL VOLTAGE &gt;1.6V</text>
<text x="227.3" y="70.9">POWER STATUS INDICATORS</text>
</g>
<text font-size="1.8" x="47" y="23.9">12V_POWER_FUSED</text>
<g font-size="1.1" fill="#840000">
<text x="43" y="88.4">RGB</text>
<text x="60.8" y="88.4">RGB</text>
<text x="78.6" y="88.4">RGB</text>
<text x="96.4" y="88.4">RGB</text>
<text x="114.1" y="88.4">RGB</text>
<text x="131.9" y="88.4">RGB</text>
<text x="149.7" y="88.4">RGB</text>
<text x="167.5" y="88.4">RGB</text>
<text x="185.3" y="88.4">RGB</text>
<text x="203" y="88.4">RGB</text>
</g>
</svg>
